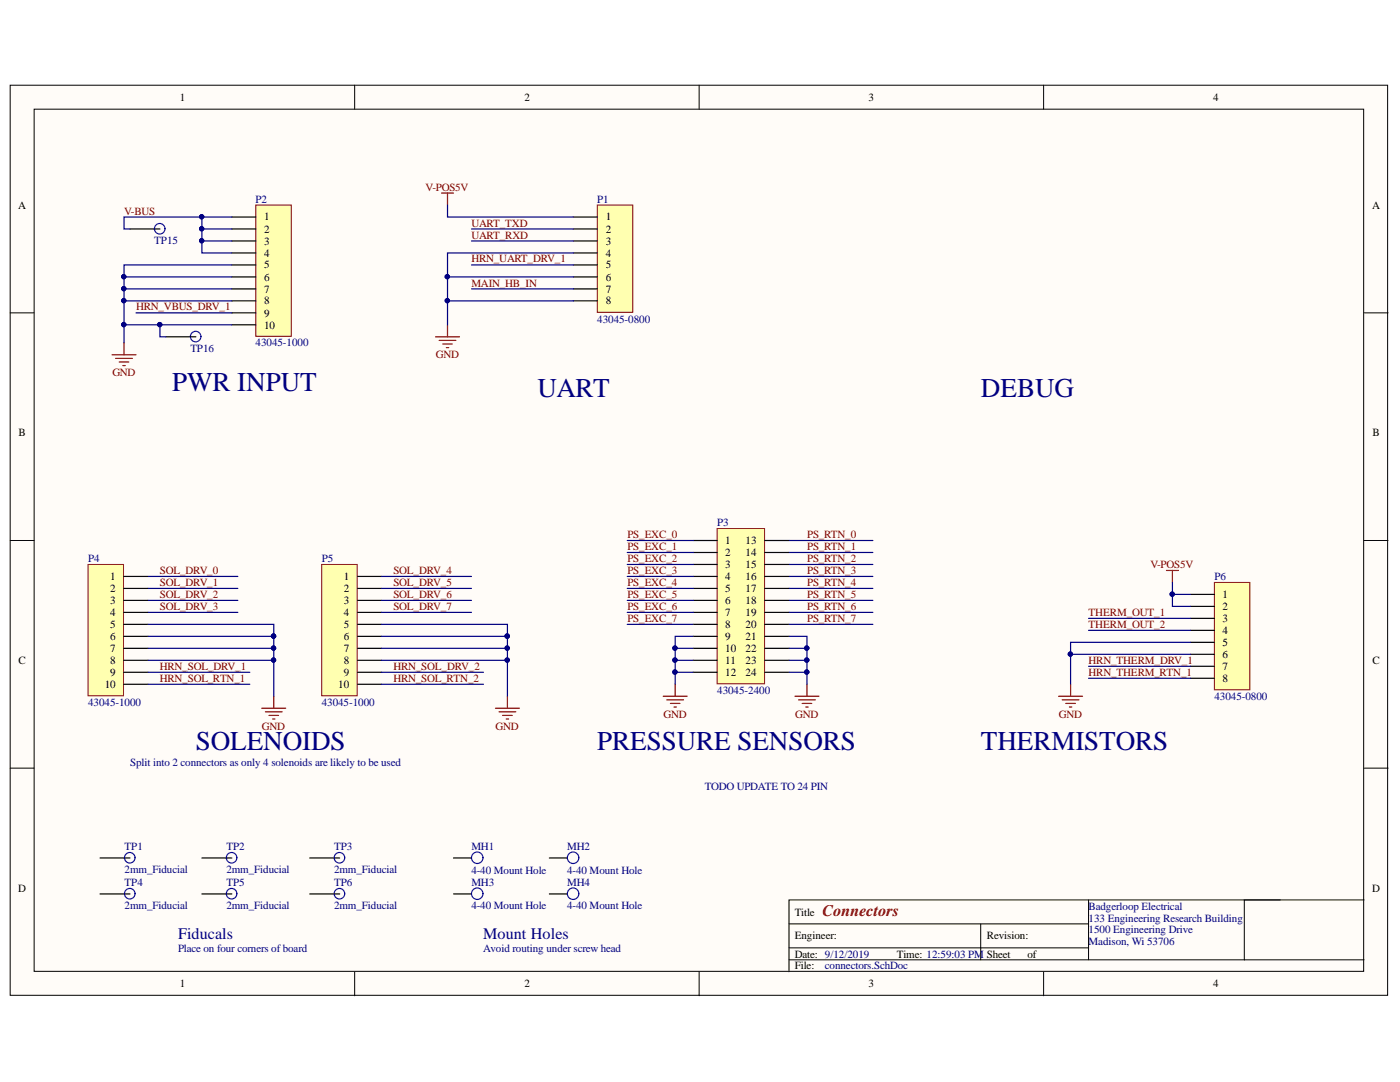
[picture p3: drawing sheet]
<svg xmlns="http://www.w3.org/2000/svg" width="279mm" height="216mm" viewBox="0 0 279 216" stroke-linecap="round" stroke-linejoin="round" font-family="sans-serif">
<g fill="#fffcf8" stroke="#000" stroke-width=".2">
<path d="M2 17h274.9v181.6h-274.9z"/>
<path d="M6.8 21.8h265.3v172h-265.3z"/>
</g>
<g fill="none" stroke="#000" stroke-width=".2">
<path d="M70.8 17v4.8M139.5 17v4.8M208.3 17v4.8M2 62.4h4.8M272.2 62.4h4.8M2 107.8h4.8M272.2 107.8h4.8M2 153.3h4.8M272.2 153.3h4.8M217.2 179.6v11.9M255.5 179.6h-98v14.3M272.2 179.6h-23.9v11.9"/>
<path d="M70.8 193.9v4.8M139.5 193.9v4.8M157.5 184.4h59.7M157.5 191.5h114.7M157.5 189.1h59.7M195.7 184.4v7.1M208.3 193.9v4.8"/>
</g>
<g fill="none" stroke="#800000" stroke-width=".24">
<path d="M88.1 38.5h2.4M89.3 38.5v2.4M22.4 70.8h4.7M23.1 71.5h3.3M23.8 72.2h1.9M24.5 72.9h.5M24.7 68.4v2.4M86.9 67.2h4.8M87.6 67.9h3.4M88.4 68.6h1.9M89.1 69.4h.5M89.3 64.8v2.4"/>
<path d="M232.8 113.8h2.4M234 113.8v2.4M54.6 138.9v2.4M101.3 138.9v2.4M132.4 138.9h4.7M133.1 139.6h3.3M134.7 136.5v2.4M158.7 138.9h4.7M159.4 139.6h3.3M161 136.5v2.4M52.2 141.3h4.8M53 142h3.3"/>
<path d="M53.7 142.8h1.9M54.4 143.5h.5M98.9 141.3h4.8M99.6 142h3.3M100.3 142.8h1.9M101 143.5h.5M133.8 140.4h1.9M134.5 141.1h.5M160.1 140.4h1.9M160.8 141.1h.5"/>
</g>
<g fill="none" stroke="#00f" stroke-width=".24">
<circle cx="25.9" cy="171.2" r="1.05"/>
<circle cx="25.9" cy="178.3" r="1.05"/>
<circle cx="46.2" cy="171.2" r="1.05"/>
<circle cx="46.2" cy="178.3" r="1.05"/>
<circle cx="67.7" cy="171.2" r="1.05"/>
<circle cx="67.7" cy="178.3" r="1.05"/>
<circle cx="95.2" cy="171.2" r="1.15"/>
<circle cx="95.2" cy="178.3" r="1.15"/>
<circle cx="114.4" cy="171.2" r="1.15"/>
<circle cx="114.4" cy="178.3" r="1.15"/>
</g>
<path d="M20 171.2h5.9M20 178.4h5.9M40.3 171.2h6M40.3 178.4h6M61.8 171.2h6M61.8 178.4h6M90.5 171.2h3.6M90.5 178.4h3.6M109.6 171.2h3.6M109.6 178.4h3.6" fill="none" stroke="#000" stroke-width=".24"/>
<path d="M143.1 105.5h9.5v30.9h-9.5z" fill="#ffffb0" stroke="#800000" stroke-width=".2"/>
<g fill="none" stroke="#000" stroke-width=".24">
<path d="M138.3 107.8h4.8M138.3 110.2h4.8M138.3 112.6h4.8M138.3 115h4.8M138.3 117.4h4.8M138.3 119.8h4.8M152.7 107.8h4.8M152.7 110.2h4.8M152.7 112.6h4.8M152.7 115h4.8M152.7 117.4h4.8M152.7 119.8h4.8"/>
<path d="M138.3 122.2h4.8M138.3 124.6h4.8M138.3 127h4.8M138.3 129.4h4.8M138.3 131.8h4.8M138.3 134.1h4.8M152.7 122.2h4.8M152.7 124.6h4.8M152.7 127h4.8M152.7 129.4h4.8M152.7 131.8h4.8M152.7 134.1h4.8"/>
</g>
<path d="M51.1 40.9h7v26.2h-7z" fill="#ffffb0" stroke="#800000" stroke-width=".2"/>
<path d="M46.3 43.3h4.8M46.3 45.7h4.8M46.3 48.1h4.8M46.3 50.5h4.8M46.3 52.9h4.8M46.3 55.3h4.8M46.3 57.6h4.8M46.3 60h4.8M46.3 62.4h4.8M46.3 64.8h4.8" fill="none" stroke="#000" stroke-width=".24"/>
<path d="M17.6 112.6h7.1v26.2h-7.1z" fill="#ffffb0" stroke="#800000" stroke-width=".2"/>
<path d="M24.7 115h4.8M24.7 117.4h4.8M24.7 119.8h4.8M24.7 122.2h4.8M24.7 124.6h4.8M24.7 127h4.8M24.7 129.4h4.8M24.7 131.8h4.8M24.7 134.1h4.8M24.7 136.5h4.8" fill="none" stroke="#000" stroke-width=".24"/>
<path d="M64.2 112.6h7.1v26.2h-7.1z" fill="#ffffb0" stroke="#800000" stroke-width=".2"/>
<path d="M71.4 115h4.8M71.4 117.4h4.8M71.4 119.8h4.8M71.4 122.2h4.8M71.4 124.6h4.8M71.4 127h4.8M71.4 129.4h4.8M71.4 131.8h4.8M71.4 134.1h4.8M71.4 136.5h4.8" fill="none" stroke="#000" stroke-width=".24"/>
<path d="M119.2 40.9h7.1v21.4h-7.1z" fill="#ffffb0" stroke="#800000" stroke-width=".2"/>
<path d="M114.4 43.3h4.8M114.4 45.7h4.8M114.4 48.1h4.8M114.4 50.5h4.8M114.4 52.9h4.8M114.4 55.3h4.8M114.4 57.6h4.8M114.4 60h4.8" fill="none" stroke="#000" stroke-width=".24"/>
<path d="M242.4 116.2h7v21.4h-7z" fill="#ffffb0" stroke="#800000" stroke-width=".2"/>
<path d="M25.9 45.7h6M33.1 67.2h6M237.6 118.6h4.8M237.6 121h4.8M237.6 123.4h4.8M237.6 125.8h4.8M237.6 128.2h4.8M237.6 130.6h4.8M237.6 133h4.8M237.6 135.3h4.8" fill="none" stroke="#000" stroke-width=".24"/>
<path d="M211.3 138.9h4.7M212 139.6h3.3M213.7 136.5v2.4M212.7 140.4h1.9M213.4 141.1h.5" fill="none" stroke="#800000" stroke-width=".24"/>
<g fill="none" stroke="#000080" stroke-width=".24">
<path d="M40.3 43.3v2.4h6M40.3 45.7v2.4h6M40.3 48.1v2.4h6M46.3 55.3h-21.6v2.3M46.3 52.9h-21.6v2.4M46.3 57.6h-21.6v2.4M46.3 43.3h-21.6v2.4h1.2M89.3 40.9v2.4h25.1M89.3 55.3h25.1M94.1 45.7h20.3M94.1 48.1h20.3M94.1 57.6h20.3"/>
<path d="M94.1 52.9h20.3M114.4 50.5h-25.1v14.3M24.7 64.8h21.6M27.1 62.4h19.2M31.9 64.8v2.4h1.2M46.3 60h-21.6v8.4M89.3 60h25.1M29.5 115h18M29.5 117.4h18M29.5 119.8h18M76.2 115h17.9M76.2 117.4h17.9"/>
<path d="M76.2 119.8h17.9M125.2 115h13.1M125.2 117.4h13.1M125.2 119.8h13.1M125.2 110.2h13.1M125.2 112.6h13.1M125.2 107.8h13.1M157.5 115h16.7M157.5 117.4h16.7M157.5 119.8h16.7M157.5 110.2h16.7M157.5 112.6h16.7"/>
<path d="M157.5 107.8h16.7M234 116.2v2.4M237.6 118.6h-3.6v2.4h3.6M29.5 124.6h25.1v2.4M29.5 129.4h25.1v2.4h-25.1M29.5 122.2h18M29.5 127h25.1M29.5 134.1h20.4M29.5 136.5h20.4M54.6 127v2.4M54.6 131.8v7.1M76.2 124.6h25.1v2.4"/>
<path d="M76.2 129.4h25.1v2.4h-25.1M76.2 122.2h17.9M76.2 127h25.1M76.2 134.1h20.3M76.2 136.5h20.3M101.3 127v2.4M101.3 131.8v7.1M125.2 122.2h13.1M125.2 124.6h13.1M134.7 129.4h3.6M134.7 131.8h3.6M134.7 134.1h3.6"/>
<path d="M138.3 127h-3.6v9.5M157.5 127h3.5v9.5M157.5 122.2h16.7M157.5 129.4h3.5M157.5 131.8h3.5M157.5 124.6h16.7M157.5 134.1h3.5M217.2 125.8h20.4M217.2 123.4h20.4M217.2 135.3h20.4M217.2 133h20.4M237.6 130.6h-23.9v5.9"/>
<path d="M237.6 128.2h-23.9v2.4"/>
</g>
<g fill="#000080" stroke="#000080" stroke-width=".2">
<circle cx="24.7" cy="55.2" r=".43"/>
<circle cx="24.7" cy="57.6" r=".43"/>
<circle cx="40.2" cy="45.6" r=".43"/>
<circle cx="40.2" cy="43.3" r=".43"/>
<circle cx="40.2" cy="48" r=".43"/>
<circle cx="54.6" cy="126.9" r=".43"/>
<circle cx="54.6" cy="129.3" r=".43"/>
<circle cx="101.2" cy="126.9" r=".43"/>
<circle cx="101.2" cy="129.3" r=".43"/>
<circle cx="89.3" cy="55.2" r=".43"/>
<circle cx="89.3" cy="60" r=".43"/>
<circle cx="233.9" cy="118.6" r=".43"/>
<circle cx="161" cy="129.3" r=".43"/>
<circle cx="161" cy="131.7" r=".43"/>
<circle cx="134.7" cy="129.3" r=".43"/>
<circle cx="134.7" cy="134.1" r=".43"/>
<circle cx="134.7" cy="131.7" r=".43"/>
<circle cx="161" cy="134.1" r=".43"/>
<circle cx="54.6" cy="131.7" r=".43"/>
<circle cx="101.2" cy="131.7" r=".43"/>
<circle cx="24.7" cy="64.8" r=".43"/>
<circle cx="24.7" cy="60" r=".43"/>
<circle cx="31.9" cy="64.8" r=".43"/>
<circle cx="213.6" cy="130.5" r=".43"/>
</g>
<g fill="none" stroke="#00f" stroke-width=".24">
<circle cx="31.9" cy="45.6" r="1.05"/>
<circle cx="39" cy="67.2" r="1.05"/>
</g>
<g font-size="5.4" fill="#000080">
<text x="34.3" y="78">PWR INPUT</text>
<text x="107.3" y="79.2">UART</text>
<text x="195.8" y="79.2">DEBUG</text>
<text x="39.1" y="149.7">SOLENOIDS</text>
<text x="119.2" y="149.7">PRESSURE SENSORS</text>
<text x="195.8" y="149.7">THERMISTORS</text>
</g>
<text font-size="3.2" fill="#800000" x="164.1" y="182.7">Connectors</text>
<g font-size="3.2" fill="#000080">
<text x="35.5" y="187.3">Fiducals</text>
<text x="96.4" y="187.3">Mount Holes</text>
</g>
<g font-size="2.2">
<text x="35.9" y="20.1">1</text>
<text x="104.7" y="20.1">2</text>
<text x="173.3" y="20.1">3</text>
<text x="242.1" y="20.1">4</text>
<text x="3.6" y="41.6">A</text>
<text x="273.9" y="41.6">A</text>
<text x="52.7" y="44">1</text>
<text x="52.7" y="46.4">2</text>
<text x="120.9" y="44">1</text>
<text x="120.9" y="46.4">2</text>
<text x="52.7" y="48.8">3</text>
<text x="52.7" y="51.2">4</text>
<text x="52.7" y="53.6">5</text>
<text x="120.9" y="48.8">3</text>
<text x="120.9" y="51.2">4</text>
<text x="120.9" y="53.6">5</text>
<text x="52.7" y="56">6</text>
<text x="52.7" y="58.4">7</text>
<text x="120.9" y="56">6</text>
<text x="120.9" y="58.4">7</text>
<text x="52.7" y="60.7">8</text>
<text x="52.7" y="63.2">9</text>
<text x="52.7" y="65.6">10</text>
<text x="120.9" y="60.7">8</text>
<text x="3.7" y="87">B</text>
<text x="273.9" y="87">B</text>
<text x="144.8" y="108.6">1</text>
<text x="144.8" y="111">2</text>
<text x="144.8" y="113.4">3</text>
<text x="148.8" y="108.6">13</text>
<text x="148.8" y="111">14</text>
<text x="148.8" y="113.4">15</text>
<text x="22" y="115.7">1</text>
<text x="22" y="118.2">2</text>
<text x="68.6" y="115.7">1</text>
<text x="68.6" y="118.2">2</text>
<text x="144.8" y="115.7">4</text>
<text x="144.8" y="118.2">5</text>
<text x="148.8" y="115.7">16</text>
<text x="148.8" y="118.2">17</text>
<text x="244" y="119.4">1</text>
<text x="22" y="120.5">3</text>
<text x="22" y="122.9">4</text>
<text x="22" y="125.3">5</text>
<text x="68.6" y="120.5">3</text>
<text x="68.6" y="122.9">4</text>
<text x="68.6" y="125.3">5</text>
<text x="144.8" y="120.5">6</text>
<text x="144.8" y="122.9">7</text>
<text x="144.8" y="125.3">8</text>
<text x="148.8" y="120.5">18</text>
<text x="148.8" y="122.9">19</text>
<text x="148.8" y="125.3">20</text>
<text x="244" y="121.7">2</text>
<text x="244" y="124.1">3</text>
<text x="22" y="127.7">6</text>
<text x="22" y="130.1">7</text>
<text x="68.6" y="127.7">6</text>
<text x="68.6" y="130.1">7</text>
<text x="144.8" y="127.7">9</text>
<text x="144.8" y="130.1">10</text>
<text x="148.8" y="127.7">21</text>
<text x="148.8" y="130.1">22</text>
<text x="244" y="126.5">4</text>
<text x="244" y="128.9">5</text>
<text x="244" y="131.3">6</text>
<text x="3.7" y="132.5">C</text>
<text x="20.9" y="137.3">10</text>
<text x="22" y="132.5">8</text>
<text x="22" y="134.8">9</text>
<text x="67.5" y="137.3">10</text>
<text x="68.6" y="132.5">8</text>
<text x="68.6" y="134.8">9</text>
<text x="144.8" y="132.5">11</text>
<text x="144.8" y="134.8">12</text>
<text x="148.8" y="132.5">23</text>
<text x="148.8" y="134.8">24</text>
<text x="244" y="133.7">7</text>
<text x="244" y="136.1">8</text>
<text x="273.9" y="132.5">C</text>
<text x="3.6" y="177.9">D</text>
<text x="273.9" y="177.9">D</text>
<text x="158.6" y="182.7">Title</text>
<text x="158.6" y="187.4">Engineer:</text>
<text x="158.6" y="191.1">Date: 9/12/2019</text>
<text x="179" y="191.1">Time: 12:59:03 PM</text>
<text x="196.9" y="187.4">Revision:</text>
<text x="196.9" y="191.1">Sheet</text>
<text x="205.1" y="191.1">of</text>
<text x="35.9" y="197">1</text>
<text x="104.7" y="197">2</text>
<text x="158.6" y="193.5">File:</text>
<text x="173.3" y="197">3</text>
<text x="242.1" y="197">4</text>
</g>
<g font-size="2.2" fill="#000080">
<text x="51" y="40.4">P2</text>
<text x="119.2" y="40.4">P1</text>
<text x="30.8" y="48.7">TP15</text>
<text x="119.2" y="64.4">43045-0800</text>
<text x="38" y="70.2">TP16</text>
<text x="51" y="69.1">43045-1000</text>
<text x="143.1" y="105">P3</text>
<text x="17.6" y="112.2">P4</text>
<text x="64.2" y="112.2">P5</text>
<text x="242.4" y="115.7">P6</text>
<text x="17.6" y="140.8">43045-1000</text>
<text x="64.2" y="140.8">43045-1000</text>
<text x="143.1" y="138.5">43045-2400</text>
<text x="242.4" y="139.7">43045-0800</text>
<text x="26" y="152.8">Split into 2 connectors as only 4 solenoids are likely to be used</text>
<text x="140.7" y="157.6">TODO UPDATE TO 24 PIN</text>
<text x="24.9" y="169.6">TP1</text>
<text x="45.2" y="169.6">TP2</text>
<text x="66.7" y="169.6">TP3</text>
<text x="94.1" y="169.5">MH1</text>
<text x="113.2" y="169.5">MH2</text>
<text x="24.9" y="176.8">TP4</text>
<text x="24.9" y="174.3">2mm_Fiducial</text>
<text x="45.2" y="174.3">2mm_Fiducial</text>
<text x="45.2" y="176.8">TP5</text>
<text x="66.7" y="174.3">2mm_Fiducial</text>
<text x="66.7" y="176.8">TP6</text>
<text x="94.1" y="174.3">4-40 Mount Hole</text>
<text x="94.1" y="176.7">MH3</text>
<text x="113.2" y="174.3">4-40 Mount Hole</text>
<text x="113.2" y="176.7">MH4</text>
<text x="24.9" y="181.4">2mm_Fiducial</text>
<text x="45.2" y="181.4">2mm_Fiducial</text>
<text x="66.7" y="181.4">2mm_Fiducial</text>
<text x="94.1" y="181.4">4-40 Mount Hole</text>
<text x="113.2" y="181.4">4-40 Mount Hole</text>
<text x="217.3" y="181.5">Badgerloop Electrical</text>
<text x="217.3" y="183.9">133 Engineering Research Building</text>
<text x="35.5" y="189.9">Place on four corners ofboard</text>
<text x="96.4" y="189.9">Avoid routing under screw head</text>
<text x="217.3" y="186.3">1500 Engineering Drive</text>
<text x="217.3" y="188.6">Madison, Wi 53706</text>
<text x="164.6" y="193.5">connectors.SchDoc</text>
</g>
<g font-size="2.2" fill="#800000">
<text x="84.9" y="38.1">V-POS5V</text>
<text x="24.8" y="42.8">V-BUS</text>
<text x="94.1" y="45.3">UART_TXD</text>
<text x="94.1" y="47.6">UART_RXD</text>
<text x="94.1" y="52.4">HRN_UART_DRV_1</text>
<text x="94.1" y="57.2">MAIN_HB_IN</text>
<text x="27.2" y="61.9">HRN_VBUS_DRV_1</text>
<text x="87" y="71.5">GND</text>
<text x="22.4" y="75.1">GND</text>
<text x="125.2" y="107.3">PS_EXC_0</text>
<text x="161.1" y="107.3">PS_RTN_0</text>
<text x="125.2" y="109.8">PS_EXC_1</text>
<text x="125.2" y="112.2">PS_EXC_2</text>
<text x="161.1" y="109.8">PS_RTN_1</text>
<text x="161.1" y="112.2">PS_RTN_2</text>
<text x="229.6" y="113.4">V-POS5V</text>
<text x="31.9" y="114.5">SOL_DRV_0</text>
<text x="31.9" y="116.9">SOL_DRV_1</text>
<text x="31.9" y="119.4">SOL_DRV_2</text>
<text x="78.5" y="114.5">SOL_DRV_4</text>
<text x="78.5" y="116.9">SOL_DRV_5</text>
<text x="78.5" y="119.4">SOL_DRV_6</text>
<text x="125.2" y="114.5">PS_EXC_3</text>
<text x="125.2" y="116.9">PS_EXC_4</text>
<text x="125.2" y="119.4">PS_EXC_5</text>
<text x="161.1" y="114.5">PS_RTN_3</text>
<text x="161.1" y="116.9">PS_RTN_4</text>
<text x="161.1" y="119.4">PS_RTN_5</text>
<text x="31.9" y="121.7">SOL_DRV_3</text>
<text x="78.5" y="121.7">SOL_DRV_7</text>
<text x="125.2" y="121.7">PS_EXC_6</text>
<text x="125.2" y="124.1">PS_EXC_7</text>
<text x="161.1" y="121.7">PS_RTN_6</text>
<text x="161.1" y="124.1">PS_RTN_7</text>
<text x="217.3" y="122.9">THERM_OUT_1</text>
<text x="217.3" y="125.3">THERM_OUT_2</text>
<text x="31.9" y="133.7">HRN_SOL_DRV_1</text>
<text x="31.9" y="136.1">HRN_SOL_RTN_1</text>
<text x="78.5" y="133.7">HRN_SOL_DRV_2</text>
<text x="78.5" y="136.1">HRN_SOL_RTN_2</text>
<text x="217.3" y="132.5">HRN_THERM_DRV_1</text>
<text x="217.3" y="134.8">HRN_THERM_RTN_1</text>
<text x="132.4" y="143.2">GND</text>
<text x="158.7" y="143.2">GND</text>
<text x="211.3" y="143.2">GND</text>
<text x="52.3" y="145.7">GND</text>
<text x="98.9" y="145.7">GND</text>
</g>
</svg>
